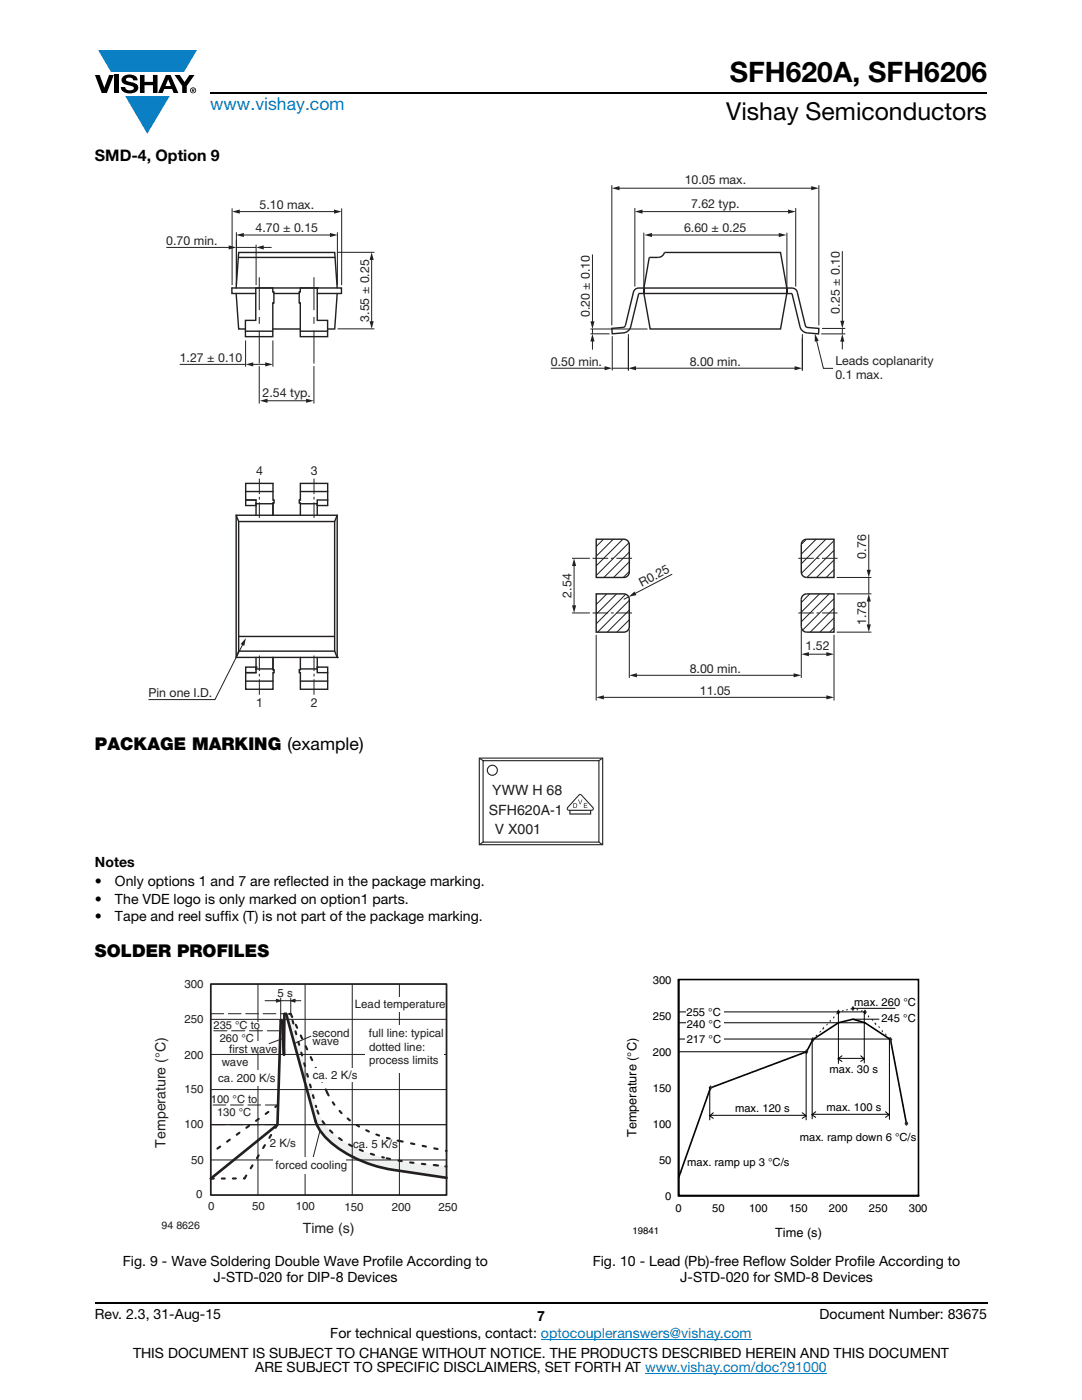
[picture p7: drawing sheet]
<svg xmlns="http://www.w3.org/2000/svg" width="216mm" height="279mm" viewBox="0 0 216 279" stroke-linecap="round" stroke-linejoin="round" font-family="sans-serif">
<g fill="#0a7fc3">
<path d="M19.6 10h19.7l-2.6 4.3h-1.1h-13.5z"/>
<path d="M25 19.2h8.9l-4.5 7.5z"/>
</g>
<g fill="#000">
<path d="M18.9 15h1l.9 2.5 1-2.5h.9l-1.4 3.6h-1zM22.9 15h.9v3.6h-.9zM24.6 15.3a2.1 2.1 0 0 1 2.8 .3l.1 .4h-.9a.79 .79 0 0 0-.7-.5 .79 .79 0 0 0-.8 .4l.3 .3 1 .2a1.08 1.08 0 0 1 1.2 1 1.08 1.08 0 0 1-1.1 1.2 1.73 1.73 0 0 1-2.4-1.2h.9a.96 .96 0 0 0 .8 .6 .96 .96 0 0 0 .9-.4 1.31 1.31 0 0 0-1.2-.6 1.03 1.03 0 0 1-1.1-.6 1.03 1.03 0 0 1 .2-1.1zM27.9 15h.9v1.3h1.7v-1.3h.9v3.6h-.9v-1.6h-1.7v1.6h-.9zM34.8 15h1.1l.9 1.4 1-1.4h1l-1.5 2.2v1.4h-.9v-1.4z"/>
<path d="M33.6 15.9l.5 1.3h-1.1zM33.1 15l-1.6 3.6h1l.3-.8h1.5l.3 .8h1l-1.6-3.6z"/>
<path d="M38.4 17.8h.2v.2h-.2zM38.3 17.7v.7h.1v-.3l.4 .3-.2-.3 .2-.2-.1-.2z"/>
<path d="M38.1 18a.46 .46 0 0 1 .9 0 .46 .46 0 0 1-.9 0zM37.9 18a.6 .6 0 0 0 1.2 0 .6 .6 0 0 0-1.2 0z"/>
</g>
<path d="M42 18.6h155M18.9 260h178.1" fill="none" stroke="#000" stroke-width=".36"/>
<path d="M107.9 267.3h42.1M128.7 274h36.3" fill="none" stroke="#007ec4" stroke-width=".2"/>
<path d="M29.6 34.7h156.7v106.9h-156.7z" fill="#fff"/>
<g fill="none" stroke="#231f20" stroke-width=".28">
<path d="M47.1 57.5l.5-7.1h19.2l.5 7.1M47.1 58.6l.5 7.1h1.4M47.6 51.4h19.2M51 57.5h3.4v.8h.3v2.1h-.3v6.8h-5.4v-3.3h2zM54.7 58.6h5M59.9 57.5h3.4v6.4h2.1v3.3h-5.5v-6.8h-.2v-2.1h.2zM63.3 58.6h4.8v-1.1h-21.8v1.1h4.7M63.3 57.5h.2zM67.3 58.6l-.5 7.1h-1.4M126.7 57.8l.8-.3h1v1.1v-1.1v1.1h-1l-1.7 6.6a1.62 1.62 0 0 1-1.4 1.2l-2.2 .2-.1-1.1 2.2-.2 .4-.2 1.7-6.7zM128.5 58.6h28.4M157 57.5v1.1l-1.3 7.1h-26l-1.2-7.1"/>
<path d="M157 57.5h-28.5v1.1M157 57.5l-1.3-7.1h-23.1l-.3 .5-.6 .4-2.1 .1-1.1 6.1v1.1M157 57.5v1.1v-1.1a2.07 2.07 0 0 1 1.8 .3l.3 .4 1.7 6.9 .4 .3 2.2 .1-.1 1.1-2.5-.2-.9-.6-.3-.6-1.6-6.6h-1zM49 66.1h5.4M54.4 65.7h5.5M59.9 66.1h5.5M119 107.6h5.5a1.1 1.1 0 0 1 1.1 1.1v5.5a1.1 1.1 0 0 1-1.1 1h-5.5zM119 118.5h5.5a1.1 1.1 0 0 1 1.1 1.1v5.5a1.1 1.1 0 0 1-1.1 1.1h-5.5zM160.2 107.9l.8-.3h5.4v7.6h-5.7a1.09 1.09 0 0 1-.8-1v-5.5zM160.2 118.8l.8-.3h5.4v7.7l-5.7-.1a1.09 1.09 0 0 1-.8-1v-5.5z"/>
</g>
<g fill="none" stroke="#231f20" stroke-width=".2">
<path d="M117.8 65.7h11.4M117.8 66.6h3.8M118.2 65.7v.9M122.2 67.1v6.8M122.2 73.5h3.2M125.4 66.7v7.2M160.1 66.7v7.2M163.9 66.6h4.8M114.1 111.4h3.6M114.5 112.7v8.4M118.2 111.4h3.2M119.2 118.5l-.2 .2"/>
<path d="M120.4 107.6l-1.4 1.5M121.1 118.5l-2.1 2.1M121.9 111.4h.5M122.4 107.6l-3.4 3.4M123 111.4h3.1M123 118.5l-4 4.1M124.3 107.6l-5.3 5.3M124.9 118.6l-5.9 5.9M125.5 108.3l-6.5 6.6M125.6 119.8l-6.4 6.4M125.6 114l-1.2 1.2M125.6 112.1l-3.2 3.1"/>
<path d="M125.6 110.2l-5.1 5M159.3 111.4h3.1M160.9 107.6l-1 1.1M161.6 118.5l-1.7 1.7M162.9 107.6l-3 3M162.9 111.4h.6M163.5 118.5l-3.6 3.7M164 111.4h3.1M164.8 107.6l-4.9 4.9M165.5 118.5l-5.6 5.6M166.4 111.8l-3.5 3.4M166.4 113.7l-1.5 1.5"/>
<path d="M166.4 119.5l-6.3 6.3M166.4 109.8l-5.4 5.4M166.4 107.9l-6.5 6.5M114.1 122.3h3.6M118.2 122.3h3.2M121.9 122.3h.5M123 122.3h3.1M125.6 123.7l-2.5 2.5M125.6 121.8l-4.4 4.4M159.3 122.3h3.1M162.9 122.3h.6M164 122.3h3.1"/>
<path d="M166.4 125.3l-.9 .9M166.4 123.3l-2.8 2.9M166.4 121.4l-4.7 4.8"/>
</g>
<g fill="#231f20">
<path d="M114.6 111.4l.4 1.6h-.9z"/>
<path d="M114.1 120.8h.9l-.4 1.5z"/>
</g>
<path d="M161.1 130.6h4.1" fill="none" stroke="#231f20" stroke-width=".2"/>
<g fill="#231f20">
<path d="M159.9 130.6l1.5-.5v.9z"/>
<path d="M164.9 130.1l1.5 .5-1.5 .4z"/>
</g>
<path d="M119 126.7v13.1M120.2 139.2h45M166.4 126.7v13.1" fill="none" stroke="#231f20" stroke-width=".2"/>
<g fill="#231f20">
<path d="M164.9 138.8l1.5 .4-1.5 .4z"/>
<path d="M119 139.2l1.5-.4v.8z"/>
</g>
<path d="M125.6 125.6v9.7M126.8 134.8h31.8M159.9 125.6v9.7" fill="none" stroke="#231f20" stroke-width=".2"/>
<g fill="#231f20">
<path d="M125.6 134.8l1.5-.4v.8z"/>
<path d="M158.4 134.4l1.5 .4-1.5 .4z"/>
</g>
<path d="M134.1 114.6l-7.5 3.9" fill="none" stroke="#231f20" stroke-width=".2"/>
<path d="M125.4 119.1l1.2-1.1 .4 .8z" fill="#231f20"/>
<path d="M125.4 119.1l-.9 .5M173.4 119.8v5.1M167 126.2h6.9" fill="none" stroke="#231f20" stroke-width=".2"/>
<g fill="#231f20">
<path d="M173.4 118.5l.4 1.6h-.9z"/>
<path d="M172.9 124.6h.9l-.4 1.6z"/>
</g>
<path d="M167 115.2h6.9M167 118.5h6.9M173.4 106.7v7.3" fill="none" stroke="#231f20" stroke-width=".2"/>
<path d="M172.9 113.7h.9l-.4 1.5z" fill="#231f20"/>
<path d="M122.1 37v27.9M123.3 37.6h38.8M163.4 37v27.9M126.7 41.5v15.7M158.8 41.5v15.7M173.4 115.2v3.3" fill="none" stroke="#231f20" stroke-width=".2"/>
<g fill="#231f20">
<path d="M122.1 37.6l1.5-.5v.9z"/>
<path d="M161.9 37.1l1.5 .5-1.5 .4z"/>
</g>
<path d="M128.5 46.4v11.1M129.8 46.9h25.9M157 46.4v11.1" fill="none" stroke="#231f20" stroke-width=".2"/>
<g fill="#231f20">
<path d="M128.6 46.9l1.5-.4v.8z"/>
<path d="M155.4 46.5l1.5 .4-1.5 .4z"/>
</g>
<path d="M127.9 42.2h29.6" fill="none" stroke="#231f20" stroke-width=".2"/>
<g fill="#231f20">
<path d="M126.7 42.2l1.5-.4v.8z"/>
<path d="M157.2 41.8l1.6 .4-1.6 .4z"/>
</g>
<path d="M164 65.5h4.7M168.1 67.9v1.8" fill="none" stroke="#231f20" stroke-width=".2"/>
<path d="M168.1 66.6l.4 1.6h-.8z" fill="#231f20"/>
<path d="M168.1 50.1v14.2" fill="none" stroke="#231f20" stroke-width=".2"/>
<path d="M167.7 64h.8l-.4 1.5z" fill="#231f20"/>
<path d="M162.9 67.8l1.4 5.7h1.9M168.1 65.5v1.1" fill="none" stroke="#231f20" stroke-width=".2"/>
<path d="M162.6 66.6l.8 1.4-.8 .2z" fill="#231f20"/>
<path d="M125.4 67.5v6.4M126.6 73.5h32.2M160.1 67.5v6.4" fill="none" stroke="#231f20" stroke-width=".2"/>
<g fill="#231f20">
<path d="M125.4 73.5l1.5-.4v.8z"/>
<path d="M158.6 73.1l1.5 .4-1.5 .4z"/>
</g>
<path d="M109.9 73.5h11" fill="none" stroke="#231f20" stroke-width=".2"/>
<path d="M120.6 73.1l1.6 .4-1.6 .4z" fill="#231f20"/>
<path d="M118.2 67.9v1.8" fill="none" stroke="#231f20" stroke-width=".2"/>
<path d="M118.2 66.6l.4 1.5h-.8z" fill="#231f20"/>
<path d="M118.2 50.8v13.6" fill="none" stroke="#231f20" stroke-width=".2"/>
<path d="M117.8 64.1h.8l-.4 1.6z" fill="#231f20"/>
<g fill="none" stroke="#231f20" stroke-width=".2">
<path d="M51.7 95.5v3.1M51.7 99.2v.5M62.7 95.5v3.1M62.7 99.2v.5M51.7 100.3v3.1M62.7 100.3v3M48.5 128.5l-5.6 11.1h-13.3M51.7 130.8v3.1M51.7 134.5v.5M51.7 135.6v3.1M62.7 130.8v3.1M62.7 134.5v.5"/>
<path d="M62.7 135.6v3.1"/>
</g>
<g fill="none" stroke="#231f20" stroke-width=".28">
<path d="M49 99.8h2.1v1.1h-2.1zM49 98.1h5.5M49 99.8h2.1M49 99.8v-3.3h5.5v3.3h.2v.6h-.2v2.4v-2.4M59.9 98.1h5.5M65.4 99.8v-3.3h-5.5v3.3h-.2v.6h.2v2.4M47.1 102.8l.5 1.3v25.8M47.1 102.8h20.2v28.4h-20.2zM47.6 104.1h19.2M51.1 100.5h3.4M51.1 100.4v2.4M59.9 100.5h3.4"/>
<path d="M63.3 100.9h2.1v-1.1h-2.1v3M67.3 102.8l-.5 1.3v25.8M47.6 129.9l-.5 1.3M47.6 129.9h19.2M47.7 127h19M49 135.9h5.5M49 133.1h2.1v1.1h-2.1zM51.1 133.1h.1M51.1 131.2v2.5M51.1 133.5h3.4M54.5 133.7v-2.5v2.5h.2v.5h-.2v3.4h-5.5v-3.4h2.1M59.9 131.2v2.5h-.2v.5h.2v3.4h5.5v-3.4"/>
<path d="M59.9 135.9h5.5M59.9 133.5h3.4M63.3 133.1h2.1v1.1h-2.1zM63.3 133.1h.1M63.3 131.2v2.5M66.8 129.9l.5 1.3M67.3 131.2h.1"/>
</g>
<path d="M49.1 127.4l-.4 1.5-.7-.4z" fill="#231f20"/>
<path d="M51.7 55.3v6.6M62.6 55.3v6.6M49 68v5.2M51.7 73.1v7.4M51.7 63.3v1.3M51.7 66v6.5M53.1 80h8.3M54.5 68v5.2M62.6 73.1v7.4M62.6 63.3v1.3M62.6 66v6.5" fill="none" stroke="#231f20" stroke-width=".2"/>
<g fill="#231f20">
<path d="M51.8 80l1.6-.4v.8z"/>
<path d="M61.1 79.6l1.5 .4-1.5 .4z"/>
</g>
<path d="M50.3 72.7h2.9" fill="none" stroke="#231f20" stroke-width=".2"/>
<g fill="#231f20">
<path d="M52.9 72.3l1.5 .4-1.5 .4z"/>
<path d="M49 72.7l1.5-.4v.8z"/>
</g>
<path d="M67.4 50.4h7.3M74.2 51.6v12.8M35.9 72.7h13.1M67.4 65.6h7.3" fill="none" stroke="#231f20" stroke-width=".2"/>
<g fill="#231f20">
<path d="M74.2 50.4l.4 1.5h-.8z"/>
<path d="M73.8 64.1h.8l-.4 1.5z"/>
</g>
<path d="M47.2 46.4v10.5M48.4 46.9h17.7M67.3 46.4v10.5" fill="none" stroke="#231f20" stroke-width=".2"/>
<g fill="#231f20">
<path d="M47.1 46.9l1.6-.4v.8z"/>
<path d="M65.8 46.5l1.6 .4-1.6 .4z"/>
</g>
<path d="M46.3 41.6v15.3M47.6 42.2h19.3M68.2 41.6v15.3" fill="none" stroke="#231f20" stroke-width=".2"/>
<g fill="#231f20">
<path d="M46.3 42.2l1.5-.4v.8z"/>
<path d="M66.6 41.8l1.6 .4-1.6 .4z"/>
</g>
<path d="M47.2 47.8v9.1M51.1 48.8v8.1M52.4 49.4h1.8" fill="none" stroke="#231f20" stroke-width=".2"/>
<path d="M51.1 49.4l1.5-.4v.8z" fill="#231f20"/>
<path d="M33.2 49.4h12.7" fill="none" stroke="#231f20" stroke-width=".2"/>
<path d="M45.6 49l1.6 .4-1.6 .4z" fill="#231f20"/>
<path d="M47.2 49.4h3.9" fill="none" stroke="#231f20" stroke-width=".2"/>
<path d="M95.5 151.2h24.9v17.5h-24.9z" fill="#fff"/>
<path d="M95.6 151.3h24.7v17.3h-24.7zM96.4 151.8h23.1v16.3h-23.1zM120.2 151.3l-.7 .5M96.4 168l-.7 .5M119.5 168.1l.7 .4" fill="none" stroke="#231f20" stroke-width=".22"/>
<circle cx="98.2" cy="153.7" r="1" fill="#fff"/>
<g fill="none" stroke="#231f20" stroke-width=".22">
<path d="M95.7 151.4l.7 .4"/>
<circle cx="98.2" cy="153.7" r="1"/>
</g>
<g fill="#231f20">
<path d="M115.4 159.6h.1l.3 .8 .3-.8h.1l-.4 .9h-.1z"/>
<path d="M116.5 160.3h.7v.1h-.6v.3h.5v.1h-.5v.3h.6v.1h-.7z"/>
<path d="M115.5 158.8l.3-.1 .2 .1 2.3 2.5-.1 .3h-4.8l-.1-.3zM113.8 161.8h3.9v.5h-3.9zM115.4 158.6l-2.2 2.5a.44 .44 0 0 0 .1 .6l.3 .1v.8h4.4v-.8l.3-.1a.44 .44 0 0 0 0-.7l-2.2-2.4a.44 .44 0 0 0-.7 0z"/>
<path d="M114.5 160.4v.7a.39 .39 0 0 0 .5-.3 .39 .39 0 0 0-.5-.4zM114.4 160.3h.3a.47 .47 0 0 1 .5 .5 .47 .47 0 0 1-.5 .4h-.3z"/>
</g>
<path d="M30.6 195.2h60.7v51.5h-60.7z" fill="#fff"/>
<path d="M57.1 202.4h.9l5.1 18.5a12 12 0 0 0 6.1 7.3 40.4 40.4 0 0 0 15.7 4.1l4.2 .5v2.3l-10.7-1.6a25.3 25.3 0 0 1-13.4-6.4 8.2 8.2 0 0 1-2-3.3z" fill-rule="evenodd" fill="#eff0f0"/>
<path d="M89.1 232.8l-2.2-.3" fill="none" stroke="#231f20" stroke-width=".42" stroke-dasharray=".6 1.4" stroke-dashoffset=".3"/>
<path d="M76.6 231a21.6 21.6 0 0 1-11.4-6.1 10.4 10.4 0 0 1-2.1-4M86.9 232.5l-6.1-.7-4.1-.8" fill="none" stroke="#231f20" stroke-width=".42" stroke-dasharray=".7 1.7" stroke-dashoffset=".3"/>
<path d="M63.1 220.9l-5.1-18.5" fill="none" stroke="#231f20" stroke-width=".42" stroke-dasharray=".6 1.6" stroke-dashoffset=".3"/>
<path d="M58 202.4h-.9" fill="none" stroke="#231f20" stroke-width=".42" stroke-dasharray=".7 1.9" stroke-dashoffset=".3"/>
<path d="M57.1 202.4l5.9 21.4a12.6 12.6 0 0 0 6 6.4 26.6 26.6 0 0 0 9.4 3.3l10.7 1.6" fill="none" stroke="#e0e1e2" stroke-width=".2"/>
<path d="M51.5 196.4v42.1M60.9 196.4v42.1M70.3 196.4v42.1M79.7 196.4v42.1M42.1 217.4h47M42.1 210.4h47M42.1 203.4h47M42.1 231.5h47M42.1 224.5h47" fill="none" stroke="#231f20" stroke-width=".2"/>
<path d="M42.1 202.3h14.7M55.5 220.5h-13.4" fill="none" stroke="#231f20" stroke-width=".2" stroke-dasharray="2.5 .9"/>
<path d="M56 205.7h-13.9" fill="none" stroke="#231f20" stroke-width=".2" stroke-dasharray="2.6 .9"/>
<path d="M89.1 232.8v2.3" fill="none" stroke="#e0e1e2" stroke-width=".34"/>
<path d="M65.3 218.1a16.6 16.6 0 0 0 9.8 8.3l4.6 1.3M42.1 235.2h6.7" fill="none" stroke="#231f20" stroke-width=".42" stroke-dasharray=".6 1.6"/>
<path d="M58 202.4l7.3 15.7M48.8 235.2l6.6-10.7M55.5 220.5l-13.4 9.7M79.7 227.7l9.4 2" fill="none" stroke="#231f20" stroke-width=".42" stroke-dasharray=".7 1.7"/>
<path d="M73 204.6h15.6v9.4h-15.6z" fill="#fff"/>
<path d="M55.4 224.5h-13.3" fill="none" stroke="#231f20" stroke-width=".2" stroke-dasharray="2.5 .9"/>
<path d="M43.8 204h8.9v1.4h-8.9z" fill="#fff"/>
<path d="M52.9 199.7h3.1M56 199.2v4.5M58 199.7h2M58 199.2v3.2" fill="none" stroke="#231f20" stroke-width=".2"/>
<path d="M58 199.7l.9-.3v.6z" fill-rule="evenodd" fill="#231f20"/>
<path d="M58 199.7l.9-.3v.6z" fill="none" stroke="#231f20" stroke-width=".2"/>
<path d="M55.2 199.4l.8 .3-.8 .3z" fill-rule="evenodd" fill="#231f20"/>
<path d="M55.2 199.4l.8 .3-.8 .3z" fill="none" stroke="#231f20" stroke-width=".2"/>
<path d="M48 207.7h5.9v2.1h-5.9z" fill="#fff"/>
<path d="M89.1 235.1l-10.7-1.6a25.3 25.3 0 0 1-13.3-6.4 8.3 8.3 0 0 1-2.1-3.3l-5.9-21.4h-.3l-.1 8.1-.3-6.8h-.4l-.6 20.8-13.3 10.7" fill="none" stroke="#231f20" stroke-width=".53"/>
<path d="M56 199.7h2M56.7 207.2l-3 1.1M62 206.8l-3.3 1.4M63.8 225.7l-1.4 5.5" fill="none" stroke="#231f20" stroke-width=".2"/>
<path d="M70.7 199.1h10.6v2.8h-10.6z" fill="#fff"/>
<path d="M42.1 196.4h47v42.1h-47z" fill="none" stroke="#231f20" stroke-width=".35"/>
<g fill="#fff">
<path d="M43.1 213.7h11.7v3h-11.7z"/>
<path d="M54.4 230.9h14.6v3.3h-14.6z"/>
<path d="M62.9 213.3h9.5v2.6h-9.5z"/>
<path d="M124.8 194.4h60.3v53.1h-60.3z"/>
</g>
<path d="M135.4 195.5h47.9v43.1h-47.9v-43.1v43.1h47.9M180.9 224.2l-3.2-16.7-5.1-3.4-2.4-.7-2.9 .7-5.1 3.4-1.3 2.4-19.1 7.2-6.4 18" fill="none" stroke="#000" stroke-width=".32"/>
<g fill="#052f17">
<path d="M135.5 234.9h.1l-.1 .4h-.2z" fill-rule="evenodd"/>
<path d="M135.8 233.8h.2l-.1 .3h-.2z" fill-rule="evenodd"/>
<path d="M136.2 232.7h.1l-.1 .3h-.1z" fill-rule="evenodd"/>
<path d="M137 230.5h.1l-.1 .4h-.2z" fill-rule="evenodd"/>
<path d="M137.7 228.4h.2l-.1 .3h-.2z" fill-rule="evenodd"/>
<path d="M138.1 227.2h.1l-.1 .5h-.2z" fill-rule="evenodd"/>
<path d="M138.5 226.1h.2l-.2 .4h-.1z" fill-rule="evenodd"/>
<path d="M138.9 225.1h.2l-.2 .3h-.2z" fill-rule="evenodd"/>
<path d="M139.2 224h.2l-.1 .3h-.2z" fill-rule="evenodd"/>
<path d="M139.6 222.9h.2l-.2 .4h-.1z" fill-rule="evenodd"/>
<path d="M140 221.8h.1l-.1 .4h-.1z" fill-rule="evenodd"/>
<path d="M140.3 220.8h.2l-.1 .3h-.1z" fill-rule="evenodd"/>
<path d="M140.8 219.6h.2l-.2 .3h-.2z" fill-rule="evenodd"/>
<path d="M141.1 218.5h.2l-.2 .4h-.1z" fill-rule="evenodd"/>
<path d="M141.5 217.4h.1v.4h-.2z" fill-rule="evenodd"/>
<path d="M141.6 217l.3-.1 .1 .2-.3 .1z" fill-rule="evenodd"/>
<path d="M142.5 216.7l.2-.1 .1 .2-.3 .1z" fill-rule="evenodd"/>
<path d="M144.1 216.1l.3-.1v.2l-.2 .1z" fill-rule="evenodd"/>
<path d="M144.9 215.8l.3-.1v.2l-.3 .1z" fill-rule="evenodd"/>
<path d="M145.7 215.5l.3-.1 .1 .2-.3 .1z" fill-rule="evenodd"/>
<path d="M146.6 215.2l.3-.1v.2l-.3 .1z" fill-rule="evenodd"/>
<path d="M147.3 214.9l.3-.1 .1 .2-.3 .1z" fill-rule="evenodd"/>
<path d="M148.2 214.6l.3-.1 .1 .2-.3 .1z" fill-rule="evenodd"/>
<path d="M149 214.3l.3-.1v.2l-.2 .1z" fill-rule="evenodd"/>
<path d="M149.8 214l.3-.1 .1 .2-.3 .1z" fill-rule="evenodd"/>
<path d="M150.7 213.7l.3-.1v.2l-.3 .1z" fill-rule="evenodd"/>
<path d="M151.5 213.3l.2-.1 .1 .3-.3 .1z" fill-rule="evenodd"/>
<path d="M152.3 213l.3-.1 .1 .2-.3 .1z" fill-rule="evenodd"/>
<path d="M153.1 212.7l.3-.1 .1 .2-.3 .1z" fill-rule="evenodd"/>
<path d="M153.9 212.4l.3-.1 .1 .2-.3 .1z" fill-rule="evenodd"/>
<path d="M154.8 212.1l.3-.1v.2l-.3 .1z" fill-rule="evenodd"/>
<path d="M155.6 211.8l.2-.1 .1 .2-.3 .1z" fill-rule="evenodd"/>
<path d="M156.4 211.5l.3-.1 .1 .2-.3 .1z" fill-rule="evenodd"/>
<path d="M157.2 211.2l.3-.1 .1 .2-.3 .1z" fill-rule="evenodd"/>
<path d="M158 210.9l.3-.1 .1 .2-.3 .1z" fill-rule="evenodd"/>
<path d="M158.9 210.6l.3-.1v.2l-.3 .1z" fill-rule="evenodd"/>
<path d="M159.7 210.3l.2-.1 .1 .2-.2 .1z" fill-rule="evenodd"/>
<path d="M160.5 210l.3-.1 .1 .2-.3 .1z" fill-rule="evenodd"/>
<path d="M161 209.8h.2l-.1 .3h-.2z" fill-rule="evenodd"/>
<path d="M161.5 208.7h.1l-.1 .4h-.2z" fill-rule="evenodd"/>
<path d="M161.9 207.7h.2l-.2 .4h-.1z" fill-rule="evenodd"/>
<path d="M162.1 207.4l.2-.2v.3l-.2 .2z" fill-rule="evenodd"/>
<path d="M162.8 206.7l.2-.3v.4l-.2 .2z" fill-rule="evenodd"/>
<path d="M163.7 205.7h.2l-.2 .3h-.2z" fill-rule="evenodd"/>
<path d="M164.4 204.9l.1 .3-.3 .3-.1-.3z" fill-rule="evenodd"/>
<path d="M165 204.3h.2l-.2 .3h-.2z" fill-rule="evenodd"/>
<path d="M165.5 203.7l.2-.2 .1 .3-.2 .2z" fill-rule="evenodd"/>
<path d="M166.2 203l.2-.2 .1 .3-.2 .2z" fill-rule="evenodd"/>
<path d="M166.9 202.3l.2-.2 .1 .2-.3 .2z" fill-rule="evenodd"/>
<path d="M167.1 201.9l.3-.1 .1 .2-.3 .1z" fill-rule="evenodd"/>
<path d="M168 201.7l.3-.1v.2l-.2 .1z" fill-rule="evenodd"/>
<path d="M168.8 201.5l.3-.1 .1 .2-.3 .1z" fill-rule="evenodd"/>
<path d="M169.7 201.3l.3-.1v.2l-.2 .1z" fill-rule="evenodd"/>
<path d="M170.1 201.2l.3 .1-.1 .2-.3-.1z" fill-rule="evenodd"/>
<path d="M171 201.4l.2 .1v.2l-.3-.1z" fill-rule="evenodd"/>
<path d="M171.8 201.7l.3-.1v.2l-.3 .1z" fill-rule="evenodd"/>
<path d="M172.5 201.9l.2 .2v.3l-.2-.2z" fill-rule="evenodd"/>
<path d="M173.2 202.6l.2 .2v.3l-.2-.2z" fill-rule="evenodd"/>
<path d="M173.9 203.4h.2l.2 .3h-.2z" fill-rule="evenodd"/>
<path d="M174.6 204l.3 .3-.1 .3-.3-.3z" fill-rule="evenodd"/>
<path d="M175.2 204.8h.2l.2 .3h-.2z" fill-rule="evenodd"/>
<path d="M176 205.5l.2 .2-.1 .3-.2-.2z" fill-rule="evenodd"/>
<path d="M176.7 206.2l.2 .3-.1 .3-.2-.2z" fill-rule="evenodd"/>
<path d="M177.3 207l.3 .2-.1 .2-.2-.2z" fill-rule="evenodd"/>
<path d="M177.6 207.4h.2v.4h-.1z" fill-rule="evenodd"/>
<path d="M177.8 208.6h.2v.4h-.1z" fill-rule="evenodd"/>
<path d="M178 209.7h.2v.4h-.1z" fill-rule="evenodd"/>
<path d="M178.2 210.9h.2l.1 .4h-.2z" fill-rule="evenodd"/>
<path d="M178.5 212.1h.2v.3h-.1z" fill-rule="evenodd"/>
<path d="M178.7 213.2h.2l.1 .5h-.2z" fill-rule="evenodd"/>
<path d="M179 214.5h.1l.1 .4h-.2z" fill-rule="evenodd"/>
<path d="M179.2 215.7h.1l.1 .3h-.2z" fill-rule="evenodd"/>
<path d="M179.4 216.8h.1l.1 .4h-.1z" fill-rule="evenodd"/>
<path d="M179.6 218h.1l.1 .4h-.1z" fill-rule="evenodd"/>
<path d="M179.8 219.2h.1l.1 .3h-.1z" fill-rule="evenodd"/>
<path d="M180.1 220.4h.1l.1 .4h-.1z" fill-rule="evenodd"/>
<path d="M180.3 221.6h.1l.1 .4h-.1z" fill-rule="evenodd"/>
<path d="M180.5 222.7h.2v.4h-.1z" fill-rule="evenodd"/>
<path d="M180.7 223.9h.2v.4h-.1z" fill-rule="evenodd"/>
</g>
<path d="M141.8 216.8l.2 .3-.2 .3-.2-.3z" fill="#2b2e30"/>
<path d="M142 217.1l-.2-.3-.2 .3 .2 .3" fill="none" stroke="#2b2e30" stroke-width=".27"/>
<path d="M160.9 209.6l.2 .3-.2 .3-.2-.3z" fill-rule="evenodd" fill="#2b2e30"/>
<path d="M160.9 209.6l.2 .3-.2 .3-.2-.3z" fill="none" stroke="#2b2e30" stroke-width=".27"/>
<path d="M162.2 207.2l.2 .3-.2 .3-.2-.3z" fill-rule="evenodd" fill="#2b2e30"/>
<path d="M162.2 207.2l.2 .3-.2 .3-.2-.3z" fill="none" stroke="#2b2e30" stroke-width=".27"/>
<path d="M167.3 201.7l.2 .3-.2 .3-.2-.3z" fill-rule="evenodd" fill="#2b2e30"/>
<path d="M167.3 201.7l.2 .3-.2 .3-.2-.3z" fill="none" stroke="#2b2e30" stroke-width=".27"/>
<path d="M170.2 201l.2 .3-.2 .3-.2-.3z" fill-rule="evenodd" fill="#2b2e30"/>
<path d="M170.2 201l.2 .3-.2 .3-.2-.3z" fill="none" stroke="#2b2e30" stroke-width=".27"/>
<path d="M172.6 201.7l.2 .3-.2 .3-.2-.3z" fill-rule="evenodd" fill="#2b2e30"/>
<path d="M172.6 201.7l.2 .3-.2 .3-.2-.3z" fill="none" stroke="#2b2e30" stroke-width=".27"/>
<path d="M177.7 207.2l.2 .3-.2 .3-.2-.3z" fill-rule="evenodd" fill="#2b2e30"/>
<path d="M177.7 207.2l.2 .3-.2 .3-.2-.3z" fill="none" stroke="#2b2e30" stroke-width=".27"/>
<path d="M180.9 223.9l.2 .3-.2 .3-.2-.3z" fill-rule="evenodd" fill="#2b2e30"/>
<path d="M180.9 223.9l.2 .3-.2 .3-.2-.3z" fill="none" stroke="#2b2e30" stroke-width=".32"/>
<path d="M135.5 204.1h37.2M135.5 209.9h25.4M170.2 203.4h5.2" fill="none" stroke="#000" stroke-width=".2"/>
<path d="M136.8 203.4h7.6v1.6h-7.6z" fill="#fff"/>
<path d="M135.5 207.4h42.1M141.6 217v6.5M160.9 209.8v13.7M162.1 207.5v15.8M177.5 207.4v16M141.6 222.6h19.2M142.3 222.1l-.7 .6 .7 .5M160.1 222.1l.8 .6-.8 .5M162 222.4h15.4M162.8 221.9l-.8 .6 .8 .5M176.7 221.9l.7 .6-.7 .5" fill="none" stroke="#000" stroke-width=".2"/>
<path d="M136.8 206.4h7.7v1.7h-7.7z" fill="#fff"/>
<path d="M135.5 201.9h37.2M167.2 211.2h5.3M167.3 202v10.2M168 210.7l-.8 .6 .8 .5M170.2 201.2h8.4M171.7 210.7l.8 .6-.8 .5M172.5 202.1v10" fill="none" stroke="#000" stroke-width=".2"/>
<path d="M136.8 201.1h7.6v1.6h-7.6z" fill="#fff"/>
<text font-size="5.6" x="145.6" y="16.4">SFH620A, SFH6206</text>
<text font-size="4.9" x="144.9" y="24">Vishay Semiconductors</text>
<text font-size="3.5" fill="#007ec4" x="42" y="21.9">www.vishay.com</text>
<g font-size="3.5">
<text x="18.9" y="149.8">PACKAGE MARKING (example)</text>
<text x="18.9" y="191.1">SOLDER PROFILES</text>
</g>
<text font-size="3.2" x="18.9" y="32.1">SMD-4, Option 9</text>
<g font-size="2.8" fill="#231f20">
<text x="98.2" y="158.8">YWW H 68</text>
<text x="97.5" y="162.6">SFH620A-1</text>
<text x="98.7" y="166.4">V X001</text>
<text x="33" y="229" transform="rotate(-90 33 229)">Temperature (°C)</text>
<text x="60.4" y="246">Time (s)</text>
</g>
<g font-size="2.8">
<text x="18.9" y="172.9">Notes</text>
<text x="18.9" y="176.8">•</text>
<text x="22.9" y="176.8">Only options 1 and 7 are reflected in the package marking.</text>
<text x="18.9" y="180.3">•</text>
<text x="18.9" y="183.9">•</text>
<text x="22.9" y="180.3">The VDE logo is only marked on option1 parts.</text>
<text x="22.9" y="183.9">Tape and reel suffix (T) is not part of the package marking.</text>
<text x="24.5" y="252.6">Fig. 9 - Wave Soldering Double Wave Profile According to</text>
<text x="42.6" y="255.8">J-STD-020 for DIP-8 Devices</text>
<text x="118.3" y="252.6">Fig. 10 - Lead (Pb)-free Reflow Solder Profile According to</text>
<text x="135.7" y="255.8">J-STD-020 for SMD-8 Devices</text>
<text x="18.9" y="263.3">Rev. 2.3, 31-Aug-15</text>
<text x="107.2" y="263.6">7</text>
<text x="163.6" y="263.3">Document Number: 83675</text>
<text x="65.9" y="267.1">For technical questions, contact: optocoupleranswers@vishay.com</text>
<text x="26.5" y="271">THIS DOCUMENT IS SUBJECT TO CHANGE WITHOUT NOTICE. THE PRODUCTS DESCRIBED HEREIN AND THIS DOCUMENT</text>
<text x="50.9" y="273.8">ARE SUBJECT TO SPECIFIC DISCLAIMERS, SET FORTH AT www.vishay.com/doc?91000</text>
</g>
<text font-size="2.6" x="127" y="226.9" transform="rotate(-90 127 226.9)">Temperature (°C)</text>
<g font-size="2.5" fill="#231f20">
<text x="51.8" y="41.7">5.10 max.</text>
<text x="136.6" y="36.8">10.05 max.</text>
<text x="137.9" y="41.5">7.62 typ.</text>
<text x="51" y="46.4">4.70 ± 0.15</text>
<text x="136.5" y="46.4">6.60 ± 0.25</text>
<text x="33.2" y="48.8">0.70 min.</text>
<text x="73.6" y="64.2" transform="rotate(-90 73.6 64.2)">3.55 ± 0.25</text>
<text x="117.7" y="63.3" transform="rotate(-90 117.7 63.3)">0.20 ± 0.10</text>
<text x="167.5" y="62.6" transform="rotate(-90 167.5 62.6)">0.25 ± 0.10</text>
<text x="35.9" y="72.2">1.27 ± 0.10</text>
<text x="109.9" y="73">0.50 min.</text>
<text x="137.6" y="73">8.00 min.</text>
<text x="166.7" y="72.8">Leads coplanarity</text>
<text x="166.7" y="75.7">0.1 max.</text>
<text x="52.4" y="79.2">2.54 typ.</text>
<text x="51.1" y="94.8">4</text>
<text x="62" y="94.8">3</text>
<text x="172.8" y="111.5" transform="rotate(-90 172.8 111.5)">0.76</text>
<text x="114" y="119.3" transform="rotate(-90 114 119.3)">2.54</text>
<text x="128.1" y="117.2" transform="rotate(-28 128.1 117.2)">R0.25</text>
<text x="172.8" y="124.7" transform="rotate(-90 172.8 124.7)">1.78</text>
<text x="160.8" y="129.8">1.52</text>
<text x="137.6" y="134.2">8.00 min.</text>
<text x="29.6" y="139.1">Pin one I.D.</text>
<text x="51.1" y="141.1">1</text>
<text x="62" y="141.1">2</text>
<text x="139.6" y="138.6">11.05</text>
</g>
<text font-size="2.5" x="154.7" y="246.9">Time (s)</text>
<g font-size="2.3" fill="#231f20">
<text x="36.8" y="197.2">300</text>
<text x="55.4" y="198.9">5 s</text>
<text x="70.8" y="201.2">Lead temperature</text>
<text x="36.8" y="204.2">250</text>
<text x="62.3" y="208.5">wave</text>
<text x="62.3" y="207">second</text>
<text x="73.6" y="206.9">full line: typical</text>
<text x="73.6" y="209.7">dotted line:</text>
<text x="36.8" y="211.3">200</text>
<text x="43.5" y="215.9">ca. 200 K/s</text>
<text x="44.2" y="212.7">wave</text>
<text x="45.7" y="210.1">first wave</text>
<text x="62.4" y="215.3">ca. 2 K/s</text>
<text x="73.6" y="212.4">process limits</text>
<text x="36.8" y="218.1">150</text>
<text x="36.8" y="225.1">100</text>
<text x="38.1" y="232.3">50</text>
<text x="53.8" y="228.9">2 K/s</text>
<text x="55" y="233.2">forced cooling</text>
<text x="70.5" y="229">ca. 5 K/s</text>
<text x="39.1" y="239.1">0</text>
<text x="41.5" y="241.5">0</text>
<text x="50.3" y="241.5">50</text>
<text x="59" y="241.5">100</text>
<text x="68.7" y="241.6">150</text>
<text x="78.2" y="241.6">200</text>
<text x="87.5" y="241.6">250</text>
</g>
<g font-size="2.2">
<text x="130.3" y="196.3">300</text>
<text x="130.3" y="203.5">250</text>
<text x="137" y="202.7">255 °C</text>
<text x="170.5" y="200.7">max. 260 °C</text>
<text x="137" y="205.1">240 °C</text>
<text x="137" y="208.2">217 °C</text>
<text x="175.9" y="204.1">245 °C</text>
<text x="130.3" y="210.7">200</text>
<text x="165.5" y="214.2">max. 30 s</text>
<text x="130.3" y="217.9">150</text>
<text x="146.7" y="222">max. 120 s</text>
<text x="164.9" y="221.7">max. 100 s</text>
<text x="130.3" y="225.1">100</text>
<text x="159.6" y="227.7">max. ramp down 6 °C/s</text>
<text x="131.5" y="232.2">50</text>
<text x="137.1" y="232.7">max. ramp up 3 °C/s</text>
<text x="132.8" y="239.4">0</text>
<text x="134.8" y="241.8">0</text>
<text x="142.1" y="241.8">50</text>
<text x="149.5" y="241.8">100</text>
<text x="157.4" y="241.8">150</text>
<text x="165.4" y="241.8">200</text>
<text x="173.4" y="241.8">250</text>
<text x="181.3" y="241.8">300</text>
</g>
<g font-size="2.2" fill="#231f20">
<text x="42.6" y="205.4">235 °C to</text>
<text x="43.8" y="208">260 °C</text>
<text x="42.1" y="220.1">100 °C to</text>
<text x="43.3" y="222.7">130 °C</text>
</g>
<text font-size="2.1" fill="#231f20" x="32.2" y="245.3">94 8626</text>
<text font-size="1.9" x="126.2" y="246.3">19841</text>
</svg>
